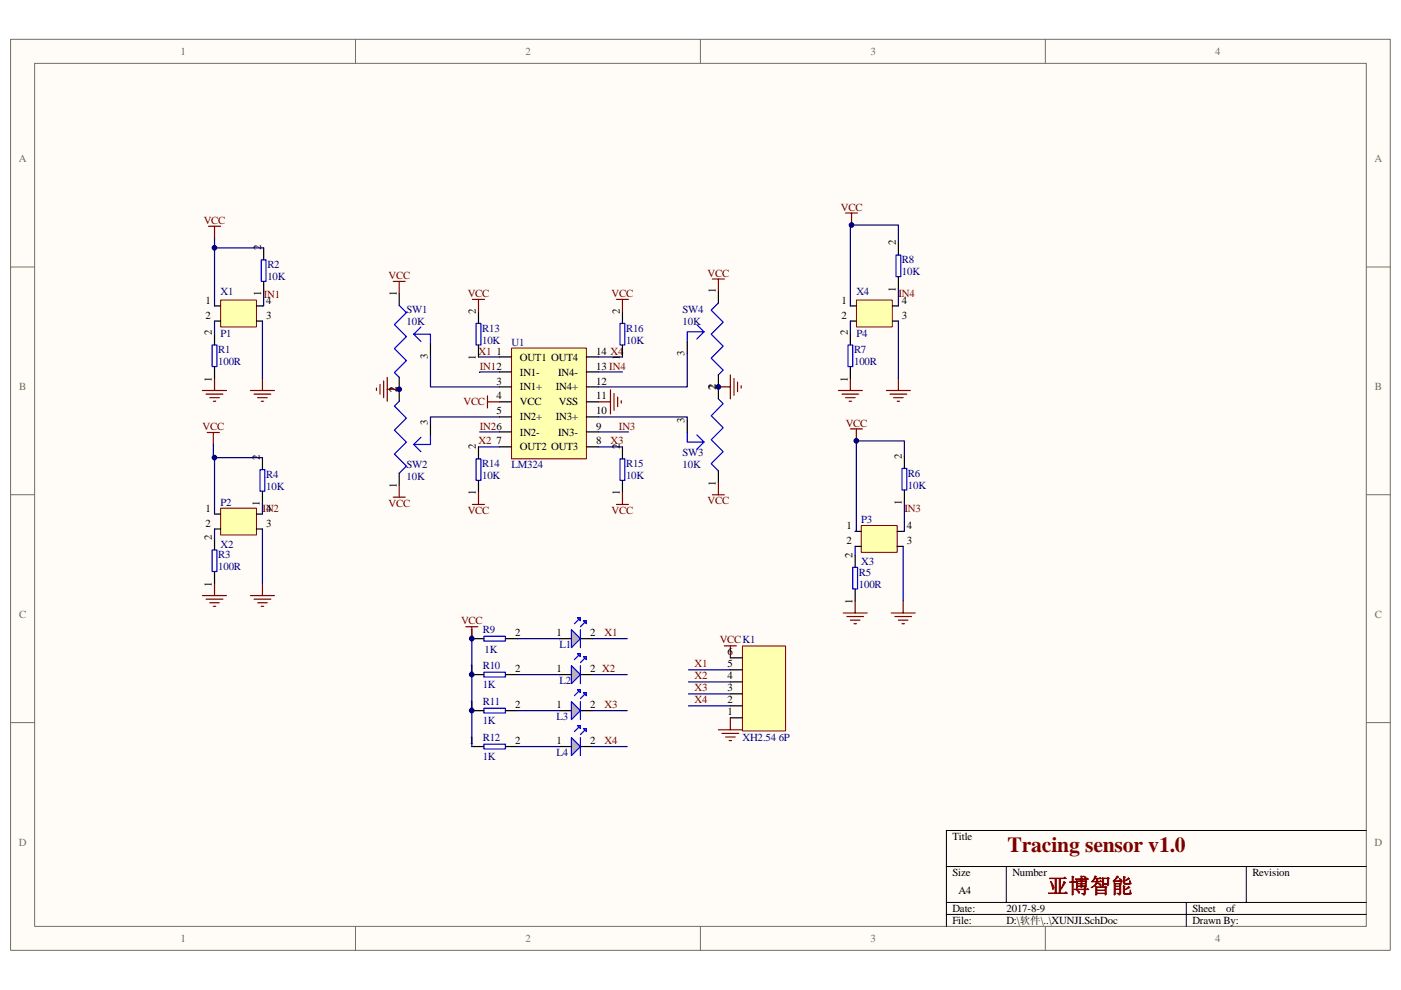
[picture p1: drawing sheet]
<svg xmlns="http://www.w3.org/2000/svg" width="297mm" height="210mm" viewBox="0 0 297 210" stroke-linecap="round" stroke-linejoin="round" font-family="sans-serif">
<path d="M2.3 8.4h292.5v193.2h-292.5z" fill="#fffcf8"/>
<path d="M2.2 8.3h292.6v193.3h-292.6z" fill="none" stroke="#706f64" stroke-width=".21"/>
<path d="M7.4 13.5h282.3v183h-282.3z" fill="#fffcf8"/>
<g fill="none" stroke="#706f64" stroke-width=".21">
<path d="M7.3 13.4h282.4v183.1h-282.4zM75.4 8.3v5.1M148.5 8.3v5.1M221.6 8.3v5.1M2.2 56.6h5.1M289.7 56.6h5.1M2.2 104.9h5.1M289.7 104.9h5.1M2.2 153.3h5.1M289.7 153.3h5.1M75.4 196.5v5.1M148.5 196.5v5.1"/>
<path d="M221.6 196.5v5.1"/>
</g>
<path d="M289.7 176.1h-89v20.4M200.7 183.8h89M200.7 191.4h89M200.7 194h89M213.4 183.8v7.6M251.5 191.4v5.1M264.2 183.8v7.6" fill="none" stroke="#000" stroke-width=".21"/>
<path d="M42.9 82.8h5.1M43.7 83.6h3.6M44.5 84.3h2M45.2 85.1h.5M45.5 80.3v2.5M42.9 126.3h5.1M43.7 127.1h3.6M44.5 127.8h2M45.2 128.6h.5M45.5 123.8v2.5" fill="none" stroke="#800000" stroke-width=".25"/>
<path d="M55.4 55.1h1v4.6h-1zM45 73.2h1v4.5h-1zM55.1 99.6h1.1v4.6h-1.1zM45 116.6h1v4.6h-1z" fill="none" stroke="#00f" stroke-width=".25"/>
<path d="M55.9 52.6v2.5M55.9 59.7v2.5M45.5 70.6v2.6M45.5 77.7v2.6M55.6 97.1v2.5M45.5 114.1v2.5M55.6 104.2v2.5M45.5 121.2v2.6" fill="none" stroke="#000" stroke-width=".25"/>
<path d="M46.8 63.7h7.6v5.6h-7.6z" fill="#ffffb0"/>
<path d="M46.8 63.6h7.6v5.7h-7.6z" fill="none" stroke="#800000" stroke-width=".21"/>
<path d="M45.5 64.9h1.3M45.5 68.1h1.3M54.4 64.9h1.2M54.4 68.1h1.2" fill="none" stroke="#000" stroke-width=".25"/>
<path d="M46.8 107.8h7.6v5.7h-7.6z" fill="#ffffb0"/>
<path d="M46.8 107.8h7.6v5.7h-7.6z" fill="none" stroke="#800000" stroke-width=".21"/>
<path d="M190.5 51.6v2.5M190.5 58.7v2.5M180.3 70.6v2.6M180.3 77.7v2.6M191.7 96.8v2.6M45.5 109h1.3M45.5 112.2h1.3M54.4 109h1.2M54.4 112.2h1.2M181.3 117.8v2.5M191.7 103.9v2.6M181.3 124.9v2.6" fill="none" stroke="#000" stroke-width=".25"/>
<path d="M45.5 68.1v2.5M45.5 112.2v1.9" fill="none" stroke="#000080" stroke-width=".25"/>
<g fill="none" stroke="#800000" stroke-width=".25">
<path d="M53.1 82.8h5.1M53.9 83.6h3.5M54.6 84.3h2.1M55.4 85.1h.5M55.6 80.3v2.5M177.8 82.8h5M178.5 83.6h3.6M179.3 84.3h2M180 85.1h.5M180.3 80.3v2.5M53.1 126.3h5.1M53.9 127.1h3.5"/>
<path d="M54.6 127.8h2.1M55.4 128.6h.5M55.6 123.8v2.5M178.8 130h5.1M179.5 130.8h3.6M180.3 131.5h2M181.1 132.3h.5M181.3 127.5v2.5"/>
</g>
<path d="M190 54.1h1v4.6h-1zM179.8 73.2h1v4.5h-1zM191.2 99.4h1.1v4.5h-1.1zM180.8 120.3h1v4.6h-1z" fill="none" stroke="#00f" stroke-width=".25"/>
<path d="M181.6 63.7h7.6v5.6h-7.6z" fill="#ffffb0"/>
<path d="M181.6 63.6h7.6v5.7h-7.6z" fill="none" stroke="#800000" stroke-width=".21"/>
<path d="M180.3 64.9h1.3M180.3 68.1h1.3M189.2 64.9h1.3M189.2 68.1h1.3" fill="none" stroke="#000" stroke-width=".25"/>
<path d="M182.6 111.5h7.6v5.7h-7.6z" fill="#ffffb0"/>
<path d="M182.6 111.5h7.6v5.7h-7.6z" fill="none" stroke="#800000" stroke-width=".21"/>
<path d="M181.3 112.7h1.3M181.3 115.9h1.3M190.2 112.7h1.3M190.2 115.9h1.3" fill="none" stroke="#000" stroke-width=".25"/>
<path d="M180.3 68.1v2.5M181.3 115.9v1.9" fill="none" stroke="#000080" stroke-width=".25"/>
<path d="M187.9 82.8h5.1M188.7 83.6h3.6M189.5 84.3h2M190.2 85.1h.5M190.5 80.3v2.5M189 130h5M189.7 130.8h3.6M190.5 131.5h2M191.2 132.3h.5M191.5 127.5v2.5" fill="none" stroke="#800000" stroke-width=".25"/>
<path d="M108.5 73.9h15.8v23.4h-15.8z" fill="#ffffb0"/>
<path d="M108.5 73.8h15.8v23.5h-15.8z" fill="none" stroke="#800000" stroke-width=".21"/>
<g fill="none" stroke="#000" stroke-width=".25">
<path d="M84.6 62.2v2.6M91.3 72.9v2.6M105.9 75.7h2.5M105.9 78.9h2.5M124.3 75.7h2.6M124.3 78.9h2.6M145.7 72.4v2.6M152.3 61.7v2.6M152.3 79.5v5.1M84.6 80v5.1M91.3 89.7v2.5M105.9 82.1h2.5"/>
<path d="M105.9 85.2h2.5M105.9 88.4h2.5M105.9 91.6h2.5M105.9 94.8h2.5M124.3 82.1h2.6M124.3 85.2h2.6M124.3 88.4h2.6M124.3 91.6h2.6M124.3 94.8h2.6M145.7 89.2v2.5M152.3 99.9v2.5M84.6 100.4v2.5"/>
</g>
<path d="M84.6 64.8l1.6 1.5-2.6 2.6 2.6 2.5-2.6 2.5 2.6 2.6-2.6 2.5 1 1M87.7 70.9h3.6v2M89.2 69.4l-1.5 1.5 1.5 1.5M147.7 68.9l1.6 1.5-1.6 1.5M149.3 70.4h-3.6v2M152.3 64.3l-1.5 1.5 2.5 2.5-2.5 2.6 2.5 2.5-2.5 2.6 2.5 2.5-1 1M84.6 85.1l-1 1 2.6 2.6-2.6 2.5 2.6 2.6-2.6 2.5 2.6 2.5-1.6 1.6M89.2 92.8l-1.5 1.5 1.5 1.5M91.3 92.2v2.1h-3.6M145.7 91.7v2.1h3.6M147.7 92.2l1.6 1.6-1.6 1.5M152.3 84.6l1 1-2.5 2.6 2.5 2.5-2.5 2.6 2.5 2.5-2.5 2.5 1.5 1.6" fill="none" stroke="#00f" stroke-width=".25"/>
<g fill="none" stroke="#800000" stroke-width=".25">
<path d="M83.4 59.7h2.5M84.6 59.7v2.5M151 59.2h2.6M152.3 59.2v2.5M154.9 79.5v5.1M79.8 82.3v.5M80.6 81.6v2M81.3 80.8v3.5M82.1 80v5.1M82.1 82.6h2.5M152.3 82.1h2.6M155.6 80.3v3.5"/>
<path d="M156.4 81v2.1M157.1 81.8v.5M83.4 105.5h2.5M84.6 102.9v2.6M151 104.9h2.6M152.3 102.4v2.5"/>
</g>
<path d="M121.2 133.6l1.9 1.9-1.9 1.9z" fill="#c0c0c0" stroke="#00f" stroke-width=".25"/>
<path d="M118.6 135.5h2.6M123.1 135.5h2.5" fill="none" stroke="#000" stroke-width=".25"/>
<path d="M123.1 133.6v3.8M123.1 131l-1.3 1.3M124.3 131.7l-1.2 1.2" fill="none" stroke="#00f" stroke-width=".25"/>
<g fill="#c0c0c0" stroke="#00f" stroke-width=".25">
<path d="M122.4 131h.7v.7z"/>
<path d="M123.7 131.7h.6v.6z"/>
<path d="M121.2 141.2l1.9 1.9-1.9 1.9z"/>
</g>
<path d="M118.6 143.1h2.6M123.1 143.1h2.5" fill="none" stroke="#000" stroke-width=".25"/>
<path d="M123.1 138.6l-1.3 1.3M124.3 139.3l-1.2 1.2M123.1 141.2v3.8" fill="none" stroke="#00f" stroke-width=".25"/>
<g fill="#c0c0c0" stroke="#00f" stroke-width=".25">
<path d="M122.4 138.6h.7v.7z"/>
<path d="M123.7 139.3h.6v.6z"/>
<path d="M121.2 148.8l1.9 1.9-1.9 1.9z"/>
</g>
<path d="M118.6 150.7h2.6M123.1 150.7h2.5" fill="none" stroke="#000" stroke-width=".25"/>
<path d="M123.1 148.8v3.8M123.1 146.3l-1.3 1.3M124.3 146.9l-1.2 1.3" fill="none" stroke="#00f" stroke-width=".25"/>
<g fill="#c0c0c0" stroke="#00f" stroke-width=".25">
<path d="M122.4 146.3h.7v.6z"/>
<path d="M123.7 146.9h.6v.7z"/>
<path d="M121.2 156.4l1.9 1.9-1.9 2z"/>
</g>
<path d="M118.6 158.3h2.6M123.1 158.3h2.5" fill="none" stroke="#000" stroke-width=".25"/>
<path d="M123.1 156.4v3.9M123.1 153.9l-1.3 1.3M124.3 154.5l-1.2 1.3" fill="none" stroke="#00f" stroke-width=".25"/>
<g fill="#c0c0c0" stroke="#00f" stroke-width=".25">
<path d="M122.4 153.9h.7v.6z"/>
<path d="M123.7 154.5h.6v.7z"/>
</g>
<path d="M100.9 68.6h1.1v4.6h-1.1zM131.5 68.6h1v4.6h-1zM100.9 97.3h1.1v4.6h-1.1zM131.5 97.3h1v4.6h-1zM102.6 135h4.6v1h-4.6zM102.6 142.6h4.6v1h-4.6zM102.6 150.2h4.6v1h-4.6zM102.6 157.8h4.6v1.1h-4.6z" fill="none" stroke="#00f" stroke-width=".25"/>
<g fill="none" stroke="#000" stroke-width=".25">
<path d="M101.4 66v2.6M101.4 73.2v2.5M132 66v2.6M132 73.2v2.5M101.4 94.8v2.5M132 94.8v2.5M101.4 101.9v2.5M132 101.9v2.5M100 135.5h2.6M107.2 135.5h2.5M100 143.1h2.6M100 150.7h2.6"/>
<path d="M100 158.3h2.6M107.2 143.1h2.5M107.2 150.7h2.5M107.2 158.3h2.5"/>
</g>
<g fill="none" stroke="#800000" stroke-width=".25">
<path d="M44.2 48h2.6M45.5 48v2.5M179.3 45.2h2.5M180.5 45.2v2.5M100.2 63.5h2.5M101.4 63.5v2.5M130.7 63.5h2.5M132 63.5v2.5M43.9 91.7h2.6M45.2 91.7v2.6M103.4 84v2.5M103.4 85.2h2.5"/>
<path d="M126.9 85.2h2.5M129.4 82.7v5.1M130.2 83.5v3.5M131 84.2v2.1M131.7 85v.5M180.3 91h2.5M181.6 91v2.5M100.2 107h2.5M101.4 104.4v2.6M130.7 107h2.5M132 104.4v2.6M98.8 132.9h2.5"/>
<path d="M100 132.9v2.6M153.6 137h2.5M154.9 137v2.5M152.3 154.8h5.1M153.1 155.6h3.5M153.8 156.3h2.1M154.6 157.1h.5M154.9 152.3v2.5"/>
</g>
<g fill="none" stroke="#000080" stroke-width=".25">
<path d="M101.4 75.7h4.5M126.9 75.7h5.1M126.9 78.9h5.1M101.4 94.8h4.5M101.7 91.6h4.2M126.9 94.8h5.1M126.9 91.6h6.3M100 135.5v22.8M109.7 135.5h8.9M125.6 135.5h7.4M109.7 143.1h8.9M109.7 150.7h8.9"/>
<path d="M109.7 158.3h8.9M125.6 143.1h7.4M125.6 150.7h7.4M125.6 158.3h7.4M146 142.1h8.9M146 144.6h8.9M146 147.2h8.9M146 149.7h8.9"/>
</g>
<path d="M157.4 137h9.2v18h-9.2z" fill="#ffffb0"/>
<path d="M157.4 137h9.2v18h-9.2z" fill="none" stroke="#800000" stroke-width=".21"/>
<path d="M154.9 139.5h2.5M154.9 152.3h2.5M154.9 149.7h2.5M154.9 147.2h2.5M154.9 144.6h2.5M154.9 142.1h2.5" fill="none" stroke="#000" stroke-width=".25"/>
<g fill="none" stroke="#000080" stroke-width=".25">
<path d="M45.5 50.5v2.1h10.4M45.5 52.6v12.3M190.5 51.6v-3.9h-10.2v17.2M55.6 68.1v12.2M55.9 62.2v2.7h-.3M91.3 75.5v6.6h14.6M105.9 78.9h-4.2v.1M145.7 75v7.1h-18.8M190.5 61.2v3.7M190.5 68.1v12.2M45.2 94.3v2.8h.3v11.9M45.5 97.1h10.1"/>
<path d="M105.9 88.4h-14.6v1.3M126.9 88.4h18.8v.8M191.7 96.8v-3.3h-10.1v19.2h-.3M55.6 106.7v2.3M55.6 112.2v11.6M191.5 115.9v11.6M191.7 106.5v6.2h-.2"/>
</g>
<g fill="#000080" stroke="#000080" stroke-width=".21">
<circle cx="45.5" cy="97.1" r=".49"/>
<circle cx="45.5" cy="52.6" r=".49"/>
<circle cx="84.6" cy="82.6" r=".5"/>
<circle cx="100" cy="150.7" r=".5"/>
<circle cx="100" cy="143.1" r=".5"/>
<circle cx="100" cy="135.5" r=".49"/>
<circle cx="152.3" cy="82.1" r=".5"/>
<circle cx="180.5" cy="47.7" r=".5"/>
<circle cx="181.6" cy="93.5" r=".49"/>
</g>
<text font-size="4.6" fill="#800000" x="213.6" y="180.8">Tracing sensor v1.0</text>
<text font-size="4.5" fill="#800000" x="222" y="189.4">亚博智能</text>
<g font-size="2.3" fill="#706f64">
<text x="38.3" y="11.6">1</text>
<text x="111.4" y="11.6">2</text>
<text x="184.5" y="11.6">3</text>
<text x="257.7" y="11.6">4</text>
<text x="4" y="34.5">A</text>
<text x="291.4" y="34.5">A</text>
<text x="4" y="82.8">B</text>
<text x="291.5" y="82.8">B</text>
<text x="4" y="131.1">C</text>
<text x="291.5" y="131.1">C</text>
<text x="4" y="179.4">D</text>
<text x="291.4" y="179.4">D</text>
<text x="38.3" y="199.8">1</text>
<text x="111.4" y="199.8">2</text>
<text x="184.5" y="199.8">3</text>
<text x="257.7" y="199.8">4</text>
</g>
<g font-size="2.3" fill="#800000">
<text x="43.2" y="47.5">VCC</text>
<text x="178.3" y="44.7">VCC</text>
<text x="82.4" y="59.2">VCC</text>
<text x="150" y="58.7">VCC</text>
<text x="55.9" y="63.2">IN1</text>
<text x="99.2" y="63">VCC</text>
<text x="129.7" y="63">VCC</text>
<text x="190.5" y="63">IN4</text>
<text x="101.4" y="75.2">X1</text>
<text x="101.7" y="78.5">IN12</text>
<text x="98.3" y="86">VCC</text>
<text x="42.9" y="91.2">VCC</text>
<text x="101.4" y="94.3">X2</text>
<text x="101.7" y="91.1">IN26</text>
<text x="129.4" y="94.3">X3</text>
<text x="131.2" y="91.1">IN3</text>
<text x="179.3" y="90.5">VCC</text>
<text x="82.4" y="107.4">VCC</text>
<text x="150" y="106.9">VCC</text>
<text x="55.7" y="108.5">IN2</text>
<text x="99.2" y="109">VCC</text>
<text x="129.7" y="109">VCC</text>
<text x="191.7" y="108.5">IN3</text>
<text x="97.8" y="132.4">VCC</text>
<text x="128.2" y="135">X1</text>
<text x="152.6" y="136.5">VCCK1</text>
<text x="147.2" y="141.6">X1</text>
<text x="147.2" y="144.1">X2</text>
<text x="147.2" y="146.6">X3</text>
<text x="147.2" y="149.2">X4</text>
<text x="128.2" y="150.2">X3</text>
<text x="128.2" y="157.8">X4</text>
</g>
<g font-size="2.3">
<text x="55.4" y="53.1" transform="rotate(-90 55.4 53.1)">2</text>
<text x="189.9" y="52.1" transform="rotate(-90 189.9 52.1)">2</text>
<text x="43.6" y="64.4">1</text>
<text x="55.4" y="62.9" transform="rotate(-90 55.4 62.9)">1</text>
<text x="56.4" y="64.4">4</text>
<text x="84.1" y="62.8" transform="rotate(-90 84.1 62.8)">1</text>
<text x="151.8" y="62.3" transform="rotate(-90 151.8 62.3)">1</text>
<text x="178.4" y="64.4">1</text>
<text x="189.9" y="61.9" transform="rotate(-90 189.9 61.9)">1</text>
<text x="191.2" y="64.4">4</text>
<text x="43.6" y="67.6">2</text>
<text x="44.9" y="71.1" transform="rotate(-90 44.9 71.1)">2</text>
<text x="56.4" y="67.6">3</text>
<text x="100.9" y="66.6" transform="rotate(-90 100.9 66.6)">2</text>
<text x="131.4" y="66.6" transform="rotate(-90 131.4 66.6)">2</text>
<text x="178.4" y="67.6">2</text>
<text x="179.8" y="71.1" transform="rotate(-90 179.8 71.1)">2</text>
<text x="191.2" y="67.6">3</text>
<text x="90.7" y="76.1" transform="rotate(-90 90.7 76.1)">3</text>
<text x="100.9" y="76.3" transform="rotate(-90 100.9 76.3)">1</text>
<text x="105.3" y="75.2">1</text>
<text x="110.2" y="76.5">OUT1 OUT4</text>
<text x="126.4" y="75.2">14 X4</text>
<text x="131.4" y="76.3" transform="rotate(-90 131.4 76.3)">1</text>
<text x="145.2" y="75.6" transform="rotate(-90 145.2 75.6)">3</text>
<text x="44.9" y="80.9" transform="rotate(-90 44.9 80.9)">1</text>
<text x="84.1" y="83.2" transform="rotate(-90 84.1 83.2)">2</text>
<text x="105.3" y="81.6">3</text>
<text x="110.2" y="79.7">IN1-</text>
<text x="110.2" y="82.8">IN1+</text>
<text x="117.8" y="82.8">IN4+</text>
<text x="118.3" y="79.7">IN4-</text>
<text x="126.4" y="81.6">12</text>
<text x="126.4" y="78.4">13 IN4</text>
<text x="151.8" y="82.6" transform="rotate(-90 151.8 82.6)">2</text>
<text x="179.8" y="80.9" transform="rotate(-90 179.8 80.9)">1</text>
<text x="105.3" y="84.7">4</text>
<text x="105.3" y="87.9">5</text>
<text x="110.2" y="86">VCC</text>
<text x="110.2" y="89.2">IN2+</text>
<text x="117.8" y="89.2">IN3+</text>
<text x="118.5" y="86">VSS</text>
<text x="126.4" y="87.9">10</text>
<text x="126.4" y="84.7">11</text>
<text x="145.2" y="89.7" transform="rotate(-90 145.2 89.7)">3</text>
<text x="90.7" y="90.2" transform="rotate(-90 90.7 90.2)">3</text>
<text x="100.9" y="95.3" transform="rotate(-90 100.9 95.3)">2</text>
<text x="105.3" y="94.3">7</text>
<text x="110.2" y="92.4">IN2-</text>
<text x="110.2" y="95.5">OUT2 OUT3</text>
<text x="118.3" y="92.4">IN3-</text>
<text x="126.4" y="94.3">8</text>
<text x="126.4" y="91.1">9</text>
<text x="131.4" y="95.3" transform="rotate(-90 131.4 95.3)">2</text>
<text x="55.1" y="97.6" transform="rotate(-90 55.1 97.6)">2</text>
<text x="191.2" y="97.3" transform="rotate(-90 191.2 97.3)">2</text>
<text x="55.1" y="107.4" transform="rotate(-90 55.1 107.4)">1</text>
<text x="84.1" y="103.6" transform="rotate(-90 84.1 103.6)">1</text>
<text x="100.9" y="105.1" transform="rotate(-90 100.9 105.1)">1</text>
<text x="131.4" y="105.1" transform="rotate(-90 131.4 105.1)">1</text>
<text x="151.8" y="103.1" transform="rotate(-90 151.8 103.1)">1</text>
<text x="191.2" y="107.1" transform="rotate(-90 191.2 107.1)">1</text>
<text x="43.6" y="108.5">1</text>
<text x="43.6" y="111.7">2</text>
<text x="56.4" y="111.7">3</text>
<text x="56.4" y="108.5">4</text>
<text x="179.4" y="112.2">1</text>
<text x="192.3" y="112.2">4</text>
<text x="44.9" y="114.6" transform="rotate(-90 44.9 114.6)">2</text>
<text x="179.4" y="115.4">2</text>
<text x="180.8" y="118.3" transform="rotate(-90 180.8 118.3)">2</text>
<text x="192.3" y="115.4">3</text>
<text x="44.9" y="124.4" transform="rotate(-90 44.9 124.4)">1</text>
<text x="180.8" y="128.1" transform="rotate(-90 180.8 128.1)">1</text>
<text x="99.4" y="135">1</text>
<text x="109.2" y="135">2</text>
<text x="118" y="135">1</text>
<text x="125.1" y="135">2</text>
<text x="99.4" y="142.6">1</text>
<text x="109.2" y="142.6">2</text>
<text x="118" y="142.6">1</text>
<text x="125.1" y="142.6">2 X2</text>
<text x="154.3" y="141.6">5</text>
<text x="154.3" y="139">6</text>
<text x="154.3" y="149.2">2</text>
<text x="154.3" y="146.6">3</text>
<text x="154.3" y="144.1">4</text>
<text x="99.4" y="150.2">1</text>
<text x="109.2" y="150.2">2</text>
<text x="118" y="150.2">1</text>
<text x="125.1" y="150.2">2</text>
<text x="154.3" y="151.7">1</text>
<text x="99.4" y="157.8">1</text>
<text x="109.2" y="157.8">2</text>
<text x="118" y="157.8">1</text>
<text x="125.1" y="157.8">2</text>
<text x="201.9" y="178.1">Title</text>
<text x="201.9" y="185.8">Size</text>
<text x="214.6" y="185.8">Number</text>
<text x="265.5" y="185.8">Revision</text>
<text x="203.2" y="189.6">A4</text>
<text x="201.9" y="193.4">Date:</text>
<text x="201.9" y="195.9">File:</text>
<text x="213.4" y="193.4">2017-8-9</text>
<text x="213.4" y="195.9">D:\软件\..\XUNJI.SchDoc</text>
<text x="252.8" y="195.9">Drawn By:</text>
<text x="252.8" y="193.4">Sheet</text>
<text x="259.9" y="193.4">of</text>
</g>
<g font-size="2.3" fill="#000080">
<text x="56.7" y="56.9">R2</text>
<text x="56.7" y="59.4">10K</text>
<text x="191.2" y="55.9">R8</text>
<text x="191.2" y="58.4">10K</text>
<text x="46.8" y="62.5">X1</text>
<text x="181.6" y="62.5">X4</text>
<text x="46.8" y="71.4">P1</text>
<text x="86.2" y="66.3">SW1</text>
<text x="86.2" y="68.8">10K</text>
<text x="102.2" y="70.4">R13</text>
<text x="132.7" y="70.4">R16</text>
<text x="144.7" y="66.3">SW4</text>
<text x="144.7" y="68.8">10K</text>
<text x="181.6" y="71.4">P4</text>
<text x="46.2" y="75">R1</text>
<text x="46.2" y="77.5">100R</text>
<text x="102.2" y="72.9">10K</text>
<text x="108.5" y="73.3">U1</text>
<text x="132.7" y="72.9">10K</text>
<text x="181.1" y="75">R7</text>
<text x="181.1" y="77.5">100R</text>
<text x="56.4" y="101.4">R4</text>
<text x="86.2" y="99.4">SW2</text>
<text x="86.2" y="101.9">10K</text>
<text x="102.2" y="99.1">R14</text>
<text x="102.2" y="101.6">10K</text>
<text x="108.5" y="99.4">LM324</text>
<text x="132.7" y="99.1">R15</text>
<text x="132.7" y="101.6">10K</text>
<text x="144.7" y="96.8">SW3</text>
<text x="144.7" y="99.4">10K</text>
<text x="192.5" y="101.1">R6</text>
<text x="46.8" y="107.2">P2</text>
<text x="56.4" y="103.9">10K</text>
<text x="192.5" y="103.7">10K</text>
<text x="182.6" y="110.9">P3</text>
<text x="46.2" y="118.4">R3</text>
<text x="46.8" y="116.1">X2</text>
<text x="182.6" y="119.8">X3</text>
<text x="46.2" y="121">100R</text>
<text x="182.1" y="122.1">R5</text>
<text x="182.1" y="124.7">100R</text>
<text x="102.3" y="134.2">R9</text>
<text x="118.6" y="137.5">L1</text>
<text x="102.3" y="141.8">R10</text>
<text x="102.7" y="138.5">1K</text>
<text x="102.3" y="145.9">1K</text>
<text x="102.3" y="149.5">R11</text>
<text x="118.6" y="145.1">L2</text>
<text x="102.3" y="153.5">1K</text>
<text x="118" y="152.8">L3</text>
<text x="102.3" y="157.1">R12</text>
<text x="102.3" y="161.1">1K</text>
<text x="118" y="160.4">L4</text>
<text x="157.4" y="157.1">XH2.54 6P</text>
</g>
</svg>
